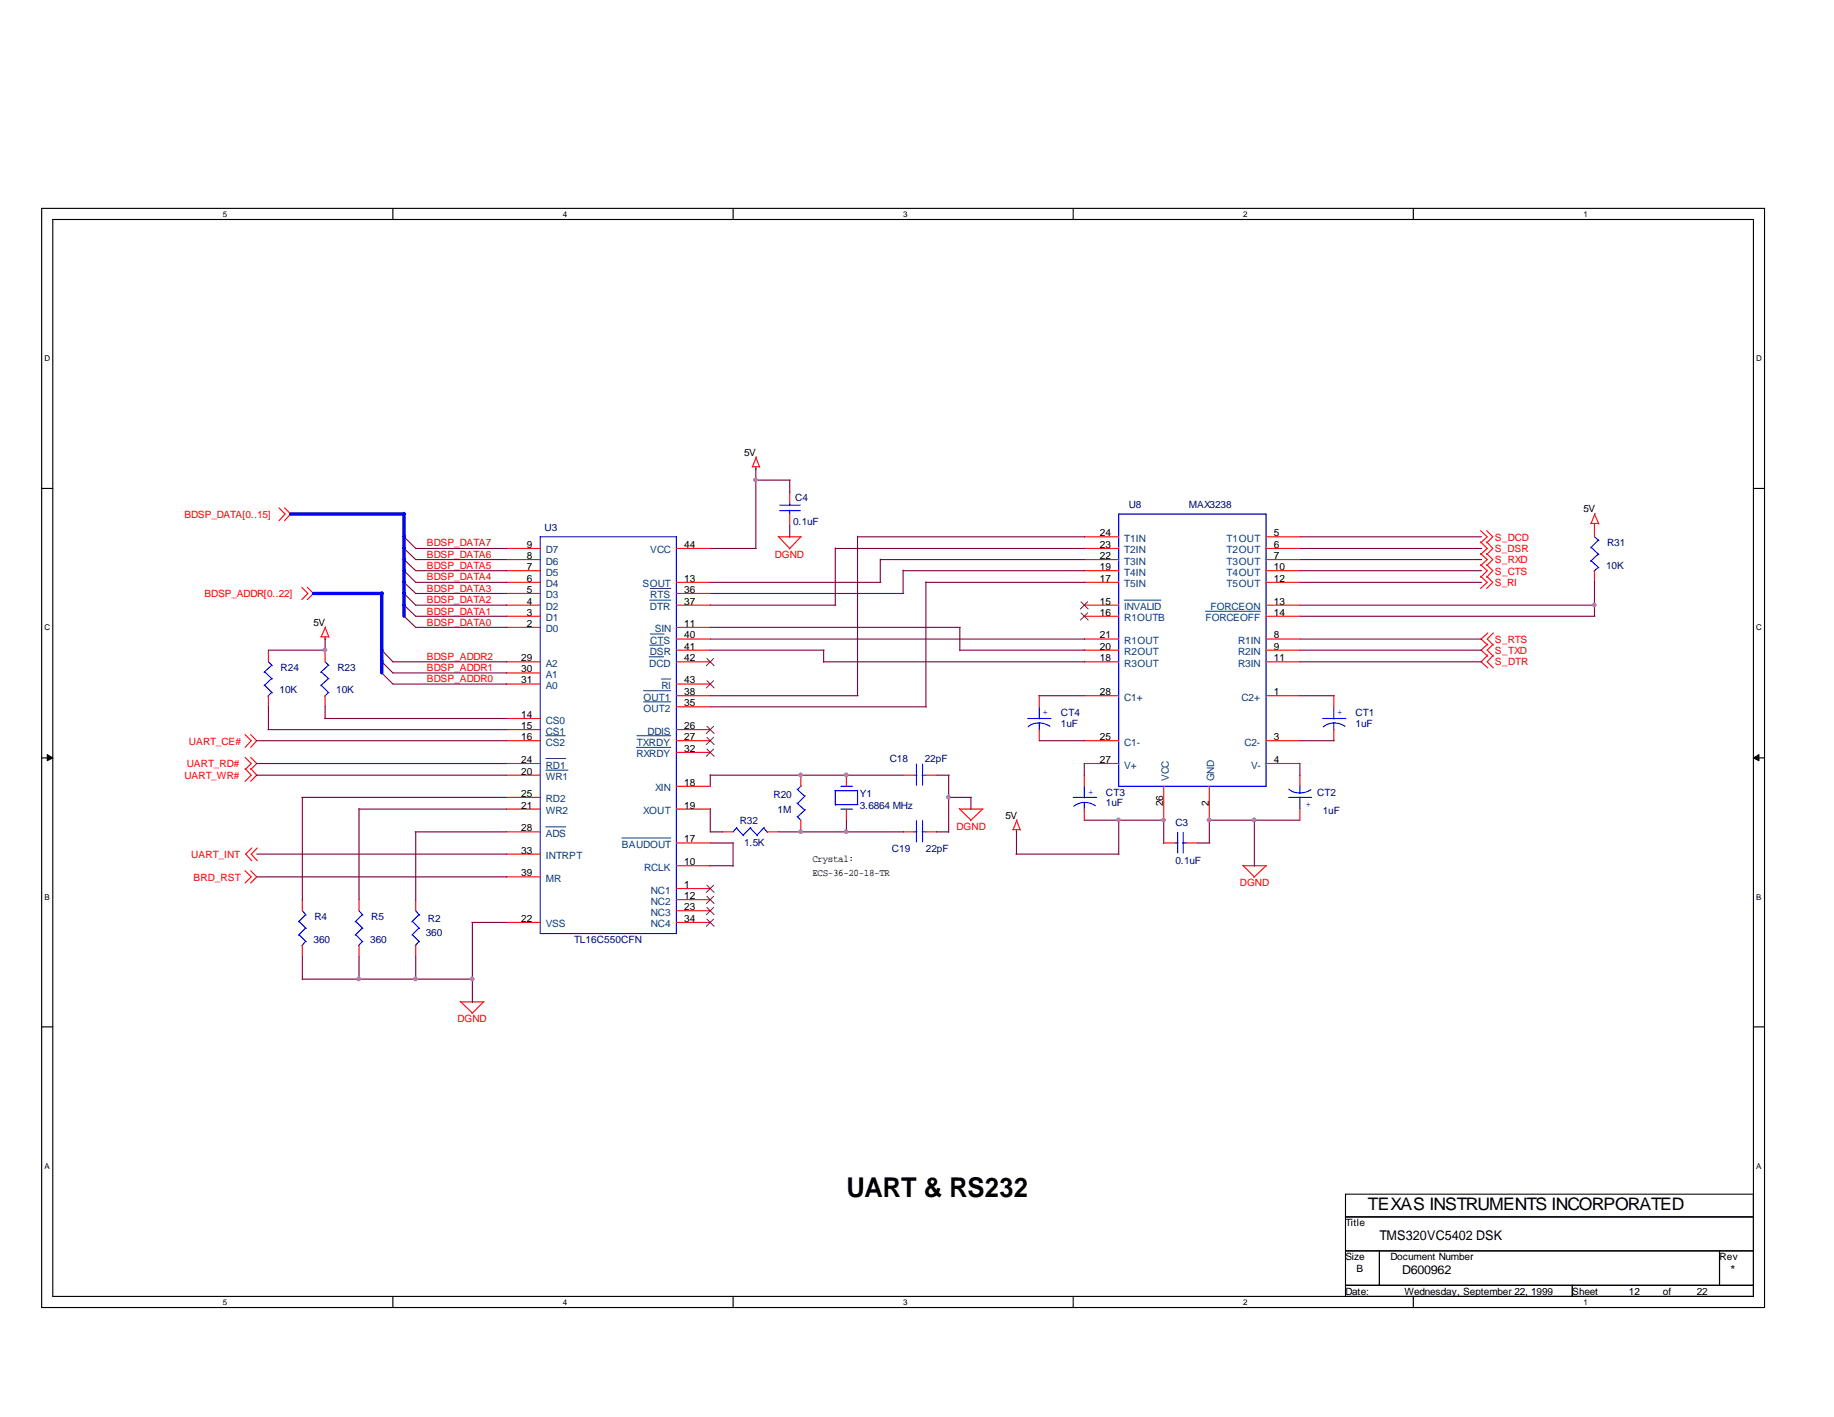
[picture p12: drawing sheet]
<svg xmlns="http://www.w3.org/2000/svg" width="279mm" height="216mm" viewBox="0 0 279 216" stroke-linecap="round" stroke-linejoin="round" font-family="sans-serif">
<g fill="none" stroke="#000" stroke-width=".17">
<path d="M6.3 31.8h262.5v167.4h-262.5zM8 33.4h259.1v164.1h-259.1zM59.9 31.8v1.6M111.7 31.8v1.6M163.5 31.8v1.6M215.3 31.8v1.6M6.3 74.4h1.7M267.1 74.4h1.7M6.3 115.5h1.7M267.1 115.5h1.7M6.3 156.5h1.7M267.1 156.5h1.7"/>
<path d="M59.9 197.5v1.7M111.7 197.5v1.7M163.5 197.5v1.7M205 185.4h62.1M205 190.6h62.1M205 195.8h62.1M210.1 190.6v5.2M215.3 197.5v1.7M239.5 195.8v1.7M262 190.6v5.2M267.1 181.9h-62.1v15.6"/>
</g>
<g fill="#000" stroke="#000" stroke-width=".15">
<path d="M7.2 115l.8 .5-.8 .4z" fill-rule="evenodd"/>
<path d="M267.1 115.5l.9-.5v.9z" fill-rule="evenodd"/>
</g>
<g fill="none" stroke="#f00" stroke-width=".17">
<path d="M42.5 77.4l.9 .9-.9 1M43.3 77.4l1 .9-1 1M114.6 71.1h1.1M115.1 71.1v.4M115.1 69.7l.6 1.5M115.2 69.6l-.6 1.5M120.3 74.9v1.7M120.3 78.3v1.8M242.3 79.8h1.2M242.9 79.8v2M242.9 78.3l.7 1.5M243 78.2l-.6 1.6"/>
<path d="M40.9 99.1v1.7M46 89.5l.9 .9-.9 1M46.8 89.5l1 .9-1 1M48.9 97h1.1M49.5 97v.5M49.5 99.1v1.7M49.5 95.6l.6 1.5M49.6 95.5l-.7 1.5M77.1 83.6h5.2M77.1 85.3h5.2M77.1 87h5.2M77.1 88.7h5.2"/>
<path d="M77.1 92.2h5.2M77.1 93.9h5.2M77.1 95.6h5.2M77.1 90.4h5.2M103 83.6h5.2M103 88.7h5.2M103 97.4h5.2M103 99.1h5.2M103 92.2h5.2M103 95.6h5.2M103 90.4h5.2M118.5 81.7l1.8 1.9"/>
<path d="M118.6 81.8h3.5M122 81.8l-1.8 1.9M165.2 81.8h5.2M165.2 83.6h5.2M165.2 85.3h5.2M165.2 87h5.2M165.2 88.7h5.2M165.2 97.4h5.2M165.2 99.1h5.2M165.2 92.2h5.2M165.2 93.9h5.2M192.9 81.8h5.1"/>
<path d="M192.9 83.6h5.1M192.9 85.3h5.1M192.9 87h5.1M192.9 88.7h5.1M192.9 97.4h5.1M192.9 99.1h5.1M192.9 92.2h5.1M192.9 93.9h5.1M225.6 80.9l1 .9-1 .9M225.6 82.5l1 1.1-1 .9M225.6 84.3l1 1-1 .9M225.6 86l1 1-1 1"/>
<path d="M225.6 87.8l1 .9-1 1M226.5 80.9l.9 .9-.9 .9M226.5 82.5l.9 1.1-.9 .9M226.5 84.3l.9 1-.9 .9M226.5 86l.9 1-.9 1M226.5 87.8l.9 .9-.9 1M226.7 96.4l-1.1 1 1.1 .9M226.7 98.1l-1.1 1 1.1 .9M226.7 99.8l-1.1 1 1.1 1M227.5 96.4l-.9 1 .9 .9M227.5 98.1l-.9 1 .9 .9M227.5 99.8l-.9 1 .9 1"/>
<path d="M242.9 87v1.7M37.3 115.4l1 .9-1 1M37.3 117.1l1 1-1 .9M37.3 111.9l1 1-1 1M38.2 115.4l.9 .9-.9 1M38.2 117.1l.9 1-.9 .9M38.2 111.9l.9 1-.9 1M40.9 106v1.7M49.5 106v1.7M77.1 100.8h5.2M77.1 112.9h5.2M77.1 116.3h5.2"/>
<path d="M77.1 104.2h5.2M77.1 102.5h5.2M77.1 109.5h5.2M77.1 111.2h5.2M77.1 118.1h5.2M103 100.8h5.2M103 106h5.2M103 112.9h5.2M103 104.2h5.2M103 111.2h5.2M103 107.7h5.2M103 114.6h5.2"/>
<path d="M103 119.8h5.2M122 118.1v1.7M128.9 118.1v1.7M137.6 118.1h1.7M141.1 118.1h1.6M158.3 106v1.7M158.3 111.2v1.7M165.2 100.8h5.2M165.2 106h5.2M165.2 112.9h5.2M165.2 116.3h5.2M165.2 118.1v1.7"/>
<path d="M177.3 119.8v5.2M184.2 119.8v5.2M192.9 100.8h5.1M192.9 106h5.1M192.9 112.9h5.1M192.9 116.3h5.1M198 118.1v1.7M203.2 106v1.7M203.2 111.2v1.7M37.3 132.7l1 .9-1 .9M38.2 132.7l.9 .9-.9 .9M38.4 129.2l-1 .9 1 1"/>
<path d="M39.2 129.2l-.9 .9 .9 1M46.1 137.1v1.7M54.7 137.1v1.7M63.3 137.1v1.7M77.1 123.3h5.2M77.1 126.7h5.2M77.1 121.5h5.2M77.1 130.1h5.2M77.1 133.6h5.2M103 123.3h5.2M103 131.9h5.2M103 128.4h5.2"/>
<path d="M103 135.4h5.2M103 137.1h5.2M103 138.8h5.2M110 126.7h1.7M116.8 126.7h1.8M122 125v1.7M128.9 123.3v1.7M137.6 126.7h1.7M141.1 126.7h1.6M146.1 123.2l1.8 1.8M146.2 123.3h3.6M149.7 123.3l-1.9 1.8"/>
<path d="M154.3 126.4h1.1M154.9 126.4v.4M154.9 125l.5 1.5M154.9 124.9l-.6 1.5M165.2 123.3v1.7M177.3 128.4h1.8M180.8 128.4h1.7M189.3 131.8l1.8 1.8M189.4 131.9h3.6M192.9 131.9l-1.9 1.8M198 123.3v1.7M46.1 144v1.7"/>
<path d="M54.7 144v1.7M63.3 144v1.7M70.1 152.6l1.9 1.7M70.2 152.7h3.5M73.7 152.7l-1.8 1.7M77.1 140.5h5.2M103 140.5h5.2"/>
</g>
<g fill="none" stroke="#00f" stroke-width=".17">
<path d="M118.8 77.8h3.1M118.8 77h3.1M120.3 76.6v.4M120.3 77.7v.6M170.4 78.3h22.5v41.5h-22.5zM82.3 81.8h20.7v60.4h-20.7zM242.4 83.4l1.2 1.1M242.4 85.4l1.2 1.1M242.9 81.8l.7 .6M243.5 82.3l-1.2 1.2M243.5 84.4l-1.2 1.1M243.5 86.4l-.7 .6"/>
<path d="M40.3 102.4l1.2 1.1M40.3 104.4l1.2 1.2M40.9 100.8l.6 .6M41.4 101.3l-1.2 1.1M41.4 103.4l-1.2 1.1M41.4 105.5l-.6 .6M48.9 102.4l1.2 1.1M48.9 104.4l1.2 1.2M49.5 100.8l.6 .6M50 101.3l-1.1 1.1M50 103.4l-1.1 1.1M50 105.5l-.6 .6"/>
<path d="M122.1 119.7l-.6 .6M128.1 119.8h1.8M139.3 118.1h.4M139.6 116.4v3.2M140.5 118.1h.6M140.5 116.4v3.2M156.5 109.5h3.6M158.3 110.2a2.99 2.99 0 0 1 1.6 .5M158.3 110.2h-.4a2.11 2.11 0 0 0-1.3 .5M158.3 107.7v1.9M158.3 110.2v1.1M165.2 119.8v1.8"/>
<path d="M198 119.7v1.1M201.5 109.5h3.6M203.2 110.2h.1a2.99 2.99 0 0 1 1.6 .5M203.2 110.2l-.7 .1-.9 .4M203.2 107.7v1.9M203.2 110.2v1.1M46.1 138.8l.6 .6M46.6 139.4l-1.1 1.1M54.7 138.8l.6 .6M55.2 139.4l-1.1 1.1M63.3 138.8l.6 .6M63.8 139.4l-1.1 1.1"/>
<path d="M112.2 126.2l1.1 1.1M112.3 126.1l-.6 .6M114.3 126.2l1.1 1.1M114.4 126.1l-1.2 1.2M116.3 126.2l.6 .6M116.4 126.1l-1.1 1.2M121.4 124.4l.6 .6M121.4 122.3l1.2 1.1M121.4 120.2l1.2 1.1M122.7 121.2l-1.2 1.2M122.7 123.4l-1.2 1.1M127.2 120.5h3.4"/>
<path d="M127.3 122.6h3.4M127.3 120.5v2.2M128.1 123.3h1.8M130.6 120.4v2.2M139.3 126.7h.4M139.6 125.1v3.2M140.5 126.7h.6M140.5 125.1v3.2M163.5 121.5h3.5M165.2 122.3h.1a2.99 2.99 0 0 1 1.6 .5M165.2 122.3l-.7 .1-.9 .5M165.2 122.3v1.1"/>
<path d="M179.1 128.4h.4M179.4 126.8v3.2M180.2 128.4h.6M180.3 126.8v3.2M196.3 120.2a2.24 2.24 0 0 0 1.7 .6M196.3 121.5h3.5M198 121.4v1.9M199.7 120.3l-.6 .3-1.1 .2M45.6 140.4l1.1 1.1M45.6 142.4l1.1 1.1M46.6 141.4l-1.1 1.1M46.6 143.4l-.6 .7"/>
<path d="M54.2 140.4l1.1 1.1M54.2 142.4l1.1 1.1M55.2 141.4l-1.1 1.1M55.2 143.4l-.6 .7M62.8 140.4l1.1 1.1M62.8 142.4l1.1 1.1M63.8 141.4l-1.1 1.1M63.8 143.4l-.6 .7"/>
</g>
<g fill="none" stroke="#004080" stroke-width=".15">
<path d="M99 91.4h3.2M99 98.3h2.1M99.1 89.7h3.1M99.1 96.6h2.1M171.3 91.4h5.6M183.6 93.1h8.4M83.1 112.1h3M83.1 115.6h3.1M83.1 117.3h3.4M96.9 113.9h5.3M97 112.1h5.2M98 105.2h4.2"/>
<path d="M98 106.9h4.2M98.9 100.1h2.2M100.8 103.5h1.4M83.1 126h3.1M94.7 127.7h7.5"/>
</g>
<g fill="none" stroke="#804000" stroke-width=".15">
<path d="M164.7 91.7l1.1 1.1M164.7 93.4l1.1 1.1M165.7 91.7l-1.1 1.1M165.7 93.4l-1.1 1.1M107.7 100.3l1.1 1.1M107.7 103.7l1.1 1.1M107.7 110.7l1.1 1.1M107.7 112.4l1.1 1.1M107.7 114.1l1.1 1.1M108.7 100.3l-1.1 1.1M108.7 103.7l-1.1 1.1M108.7 110.7l-1.1 1.1"/>
<path d="M108.7 112.4l-1.1 1.1M108.7 114.1l-1.1 1.1M107.7 134.9l1.1 1.1M107.7 136.6l1.1 1.1M107.7 138.3l1.1 1.1M108.7 134.9l-1.1 1.1M108.7 136.6l-1.1 1.1M108.7 138.3l-1.1 1.1M107.7 140l1.1 1.1M108.7 140l-1.1 1.1"/>
</g>
<g fill="none" stroke="#800040" stroke-width=".17">
<path d="M115.1 73.2h5.3M115.1 71.4v12.2M120.3 73.2v1.8M40.9 99.1h8.7M49.5 97.3v1.8M58.1 99l1.8 1.8h17.3M61.5 81.7l1.8 1.9h13.9M61.5 86.9l1.8 1.8h13.9M61.5 85.2l1.8 1.8h13.9M61.5 92.1l1.8 1.8h13.9M61.5 88.6l1.8 1.8h13.9M61.5 83.5l1.8 1.8h13.9"/>
<path d="M61.5 90.3l1.8 1.9h13.9M61.5 93.8l1.8 1.8h13.9M108.2 83.6h7M108.2 90.4h29.5M108.2 95.6h38.1M108.2 88.7h26M108.2 92.2h19.1M108.2 97.4h57.1M108.2 99.1h17.4M120.3 80.1v1.8M125.5 99.1v1.8M127.3 83.6h38"/>
<path d="M127.3 83.5v8.7M130.6 81.8h34.7M130.6 81.7v24.3M134.1 85.3h31.2M134.1 85.2v3.5M137.6 87h27.7M137.6 86.9v3.5M141.1 88.7h24.2M141.1 88.6v19.1M146.2 99.1h19.1M146.2 95.6v3.5M198 83.6h27.7"/>
<path d="M198 87h27.7M198 85.3h27.7M198 88.7h27.7M198 93.9h45M198 92.2h45M198 81.8h27.7M198 97.4h27.7M198 99.1h27.7M242.9 88.6v5.3M39 112.9h38.1M39 118.1h38.1M39.1 116.3h38.1"/>
<path d="M40.8 111.2h36.3M40.9 107.6v3.6M49.4 109.5h27.7M49.5 107.6v1.9M58.1 100.8l1.8 1.7h17.3M58.1 102.4l1.8 1.8h17.3M108.2 118.1h29.4M108.2 106h22.5M108.2 107.7h32.9M108.2 118v1.8M125.5 100.8h39.8M142.7 118.1h1.9"/>
<path d="M144.5 118.1v8.7M158.2 106h7M158.3 112.9h7M165.2 116.3v1.9M198 112.9h5.3M198 100.8h27.7M198 106h5.3M198 116.3v1.9M39.1 130.1h38.1M39.1 133.6h38.1M46 121.5h31.1M46.1 121.5v15.7"/>
<path d="M54.7 123.2v13.9M54.7 123.3h22.5M63.2 126.7h13.9M63.3 126.7v10.5M108.1 131.9h3.6M108.2 128.4h3.6M108.2 123.2v3.5h1.9M111.7 128.4v3.6M118.6 126.7h19.1M128.9 125v1.8M142.7 126.7h1.8M144.5 121.5h3.5"/>
<path d="M147.9 121.5v1.9M154.8 130.1h15.6M154.9 126.7v3.4M165.2 125h12.2M170.4 125v5.2M177.3 125v3.5M182.5 128.4h1.8M184.1 125h13.9M184.2 124.9v3.5M191.1 125v7M46.1 145.7v3.6M46.1 149.2h26"/>
<path d="M54.7 145.7v3.6M63.3 145.7v3.6M71.9 140.5h5.2M72 140.5v12.2"/>
</g>
<path d="M44.3 78.3h17.3M61.6 78.2v15.7M47.8 90.4h10.5M58.2 90.3v12.2" fill="none" stroke="#00f" stroke-width=".51"/>
<g fill="#f0f" stroke="#f0f" stroke-width=".17">
<circle cx="63.3" cy="149.1" r=".29"/>
<circle cx="71.9" cy="149.1" r=".29"/>
<circle cx="54.7" cy="149.1" r=".29"/>
<circle cx="184.2" cy="124.9" r=".29"/>
<circle cx="191.1" cy="124.9" r=".29"/>
<circle cx="49.5" cy="99" r=".29"/>
<circle cx="177.3" cy="124.9" r=".29"/>
<circle cx="115.1" cy="73.1" r=".29"/>
<circle cx="170.4" cy="124.9" r=".29"/>
<circle cx="122" cy="126.7" r=".29"/>
<circle cx="122" cy="118.1" r=".29"/>
<circle cx="128.9" cy="118.1" r=".29"/>
<circle cx="128.9" cy="126.7" r=".29"/>
<circle cx="144.5" cy="121.4" r=".29"/>
<circle cx="242.9" cy="92.2" r=".29"/>
</g>
<text font-size="4.1" x="128.9" y="182.4">UART &amp; RS232</text>
<text font-size="2.6" x="208.4" y="184.3">TEXAS INSTRUMENTS INCORPORATED</text>
<text font-size="2" x="210.1" y="189">TMS320VC5402 DSK</text>
<g font-size="1.9">
<text x="213.6" y="194.1">D600962</text>
<text x="263.7" y="194.1">*</text>
</g>
<g font-size="1.5">
<text x="113.4" y="69.4">5V</text>
<text x="80.3" y="83.5">9</text>
<text x="104.2" y="83.5">44</text>
<text x="167.6" y="81.7">24</text>
<text x="167.6" y="83.5">23</text>
<text x="194.1" y="81.7">5</text>
<text x="194.1" y="83.5">6</text>
<text x="241.2" y="78.1">5V</text>
<text x="80.3" y="88.6">6</text>
<text x="80.3" y="86.9">7</text>
<text x="80.3" y="85.2">8</text>
<text x="104.2" y="88.6">13</text>
<text x="167.6" y="85.2">22</text>
<text x="167.6" y="86.9">19</text>
<text x="167.6" y="88.6">17</text>
<text x="194.1" y="85.2">7</text>
<text x="194.1" y="86.9">10</text>
<text x="194.1" y="88.6">12</text>
<text x="47.8" y="95.3">5V</text>
<text x="80.3" y="95.5">2</text>
<text x="80.3" y="93.8">3</text>
<text x="80.3" y="92.1">4</text>
<text x="80.3" y="90.3">5</text>
<text x="104.2" y="90.3">36</text>
<text x="104.2" y="92.1">37</text>
<text x="104.2" y="95.5">11</text>
<text x="167.6" y="92.1">15</text>
<text x="167.6" y="93.8">16</text>
<text x="194.1" y="92.1">13</text>
<text x="194.1" y="93.8">14</text>
<text x="79.4" y="100.8">29</text>
<text x="104.2" y="97.3">40</text>
<text x="104.2" y="99">41</text>
<text x="104.2" y="100.8">42</text>
<text x="167.6" y="97.3">21</text>
<text x="167.6" y="99">20</text>
<text x="167.6" y="100.8">18</text>
<text x="194.1" y="97.3">8</text>
<text x="194.1" y="99">9</text>
<text x="194.1" y="100.8">11</text>
<text x="79.4" y="104.1">31</text>
<text x="79.4" y="102.4">30</text>
<text x="104.2" y="104.1">43</text>
<text x="104.2" y="105.9">38</text>
<text x="104.2" y="107.6">35</text>
<text x="167.6" y="105.9">28</text>
<text x="194.1" y="105.9">1</text>
<text x="79.4" y="109.4">14</text>
<text x="79.4" y="111.1">15</text>
<text x="79.4" y="112.8">16</text>
<text x="104.2" y="111.1">26</text>
<text x="104.2" y="112.8">27</text>
<text x="167.6" y="112.8">25</text>
<text x="194.1" y="112.8">3</text>
<text x="79.4" y="116.2">24</text>
<text x="79.4" y="118">20</text>
<text x="104.2" y="114.6">32</text>
<text x="104.2" y="119.7">18</text>
<text x="167.6" y="116.2">27</text>
<text x="194.1" y="116.2">4</text>
<text x="79.4" y="121.4">25</text>
<text x="79.4" y="123.2">21</text>
<text x="104.2" y="123.2">19</text>
<text x="153.2" y="124.7">5V</text>
<text x="177.2" y="122.9" transform="rotate(-90 177.2 122.9)">26</text>
<text x="184.1" y="122.9" transform="rotate(-90 184.1 122.9)">2</text>
<text x="79.4" y="126.7">28</text>
<text x="79.4" y="130">33</text>
<text x="104.2" y="128.4">17</text>
<text x="104.2" y="131.8">10</text>
<text x="123.8" y="131.4">Crystal:</text>
<text x="79.4" y="133.5">39</text>
<text x="104.2" y="135.3">1</text>
<text x="104.2" y="137">12</text>
<text x="123.8" y="133.5">ECS-36-20-18-TR</text>
<text x="79.4" y="140.5">22</text>
<text x="104.2" y="138.7">23</text>
<text x="104.2" y="140.5">34</text>
<text x="205" y="186.9">Title</text>
<text x="205" y="197.3">Date:</text>
<text x="205" y="192">Size</text>
<text x="206.7" y="193.8">B</text>
<text x="211.8" y="192">Document Number</text>
<text x="214" y="197.3">Wednesday, September 22, 1999</text>
<text x="239.5" y="197.3">Sheet</text>
<text x="248.2" y="197.3">12</text>
<text x="253.3" y="197.3">of</text>
<text x="258.5" y="197.3">22</text>
<text x="262" y="192">Rev</text>
</g>
<g font-size="1.5" fill="#000080">
<text x="121.2" y="76.4">C4</text>
<text x="172" y="77.4">U8</text>
<text x="181.1" y="77.4">MAX3238</text>
<text x="83" y="80.9">U3</text>
<text x="120.8" y="79.9">0.1uF</text>
<text x="244.9" y="83.2">R31</text>
<text x="244.7" y="86.7">10K</text>
<text x="42.6" y="105.7">10K</text>
<text x="42.8" y="102.3">R24</text>
<text x="51.2" y="105.7">10K</text>
<text x="51.4" y="102.3">R23</text>
<text x="161.6" y="109.1">CT4</text>
<text x="161.6" y="110.7">1uF</text>
<text x="206.5" y="109.1">CT1</text>
<text x="206.5" y="110.7">1uF</text>
<text x="135.6" y="116.1">C18</text>
<text x="140.9" y="116.1">22pF</text>
<text x="112.7" y="125.6">R32</text>
<text x="117.9" y="121.6">R20</text>
<text x="118.4" y="123.9">1M</text>
<text x="131" y="121.4">Y1</text>
<text x="131" y="123.3">3.6864 MHz</text>
<text x="168.5" y="121.2">CT3</text>
<text x="168.5" y="122.8">1uF</text>
<text x="179.1" y="125.9">C3</text>
<text x="200.7" y="121.2">CT2</text>
<text x="201.5" y="124">1uF</text>
<text x="113.4" y="128.9">1.5K</text>
<text x="135.9" y="129.9">C19</text>
<text x="141.1" y="129.9">22pF</text>
<text x="179.1" y="131.6">0.1uF</text>
<text x="47.8" y="143.7">360</text>
<text x="47.9" y="140.2">R4</text>
<text x="56.4" y="143.7">360</text>
<text x="56.6" y="140.2">R5</text>
<text x="64.9" y="142.7">360</text>
<text x="65.2" y="140.5">R2</text>
<text x="87.5" y="143.7">TL16C550CFN</text>
</g>
<g font-size="1.5" fill="#f00">
<text x="28.1" y="78.9">BDSP_DATA[0..15]</text>
<text x="65" y="83.2">BDSP_DATA7</text>
<text x="227.8" y="82.4">S_DCD</text>
<text x="65" y="86.7">BDSP_DATA5</text>
<text x="65" y="85">BDSP_DATA6</text>
<text x="65" y="88.4">BDSP_DATA4</text>
<text x="118" y="85">DGND</text>
<text x="227.8" y="84.1">S_DSR</text>
<text x="227.8" y="85.9">S_RXD</text>
<text x="227.8" y="87.5">S_CTS</text>
<text x="227.8" y="89.3">S_RI</text>
<text x="31.2" y="91">BDSP_ADDR[0..22]</text>
<text x="65" y="90.2">BDSP_DATA3</text>
<text x="65" y="95.3">BDSP_DATA0</text>
<text x="65" y="93.6">BDSP_DATA1</text>
<text x="65" y="91.9">BDSP_DATA2</text>
<text x="65" y="100.5">BDSP_ADDR2</text>
<text x="227.8" y="98">S_RTS</text>
<text x="227.8" y="99.7">S_TXD</text>
<text x="227.8" y="101.3">S_DTR</text>
<text x="65" y="104">BDSP_ADDR0</text>
<text x="65" y="102.3">BDSP_ADDR1</text>
<text x="28.8" y="113.5">UART_CE#</text>
<text x="28.1" y="118.6">UART_WR#</text>
<text x="28.4" y="116.9">UART_RD#</text>
<text x="29.1" y="130.7">UART_INT</text>
<text x="145.7" y="126.4">DGND</text>
<text x="29.5" y="134.2">BRD_RST</text>
<text x="188.9" y="135">DGND</text>
<text x="69.7" y="155.8">DGND</text>
</g>
<g font-size="1.5" fill="#004080">
<text x="171.3" y="82.5">T1IN</text>
<text x="186.9" y="82.5">T1OUT</text>
<text x="83.1" y="89.5">D4</text>
<text x="83.1" y="87.7">D5</text>
<text x="83.1" y="86">D6</text>
<text x="83.1" y="84.3">D7</text>
<text x="97.9" y="89.5">SOUT</text>
<text x="99.1" y="84.3">VCC</text>
<text x="171.3" y="84.3">T2IN</text>
<text x="171.3" y="86">T3IN</text>
<text x="171.3" y="87.7">T4IN</text>
<text x="171.3" y="89.5">T5IN</text>
<text x="186.9" y="84.3">T2OUT</text>
<text x="186.9" y="86">T3OUT</text>
<text x="186.9" y="87.7">T4OUT</text>
<text x="186.9" y="89.5">T5OUT</text>
<text x="83.1" y="94.7">D1</text>
<text x="83.1" y="93">D2</text>
<text x="83.1" y="91.2">D3</text>
<text x="99" y="93">DTR</text>
<text x="99.1" y="91.2">RTS</text>
<text x="171.3" y="93">INVALID</text>
<text x="171.3" y="94.7">R1OUTB</text>
<text x="183.6" y="94.7">FORCEOFF</text>
<text x="184.4" y="93">FORCEON</text>
<text x="83.1" y="96.4">D0</text>
<text x="83.1" y="101.6">A2</text>
<text x="98.9" y="101.6">DCD</text>
<text x="99" y="99.8">DSR</text>
<text x="99.1" y="98.1">CTS</text>
<text x="99.7" y="96.4">SIN</text>
<text x="171.3" y="98.1">R1OUT</text>
<text x="171.3" y="99.8">R2OUT</text>
<text x="171.3" y="101.6">R3OUT</text>
<text x="188.6" y="98.1">R1IN</text>
<text x="188.6" y="99.8">R2IN</text>
<text x="188.6" y="101.6">R3IN</text>
<text x="83.1" y="105">A0</text>
<text x="83.1" y="103.3">A1</text>
<text x="98" y="106.8">OUT1</text>
<text x="100.8" y="105">RI</text>
<text x="171.3" y="106.8">C1+</text>
<text x="189.1" y="106.8">C2+</text>
<text x="83.1" y="110.2">CS0</text>
<text x="83.1" y="111.9">CS1</text>
<text x="83.1" y="113.6">CS2</text>
<text x="97" y="113.6">TXRDY</text>
<text x="98" y="108.5">OUT2</text>
<text x="98.6" y="111.9">DDIS</text>
<text x="171.3" y="113.6">C1-</text>
<text x="189.6" y="113.6">C2-</text>
<text x="83.1" y="117.1">RD1</text>
<text x="83.1" y="118.9">WR1</text>
<text x="96.9" y="115.4">RXRDY</text>
<text x="171.3" y="117.1">V+</text>
<text x="178.1" y="119" transform="rotate(-90 178.1 119)">VCC</text>
<text x="185" y="119" transform="rotate(-90 185 119)">GND</text>
<text x="190.6" y="117.1">V-</text>
<text x="83.1" y="122.3">RD2</text>
<text x="83.1" y="124">WR2</text>
<text x="98" y="124">XOUT</text>
<text x="99.8" y="120.6">XIN</text>
<text x="83.1" y="127.5">ADS</text>
<text x="83.1" y="130.9">INTRPT</text>
<text x="94.7" y="129.2">BAUDOUT</text>
<text x="83.1" y="134.4">MR</text>
<text x="98.1" y="132.7">RCLK</text>
<text x="99.1" y="136.1">NC1</text>
<text x="99.1" y="137.8">NC2</text>
<text x="83.1" y="141.3">VSS</text>
<text x="99.1" y="139.5">NC3</text>
<text x="99.1" y="141.3">NC4</text>
</g>
<g font-size="1.5" fill="#00f">
<text x="158.8" y="109">+</text>
<text x="203.7" y="109">+</text>
<text x="165.8" y="121.1">+</text>
<text x="199.7" y="122.2" transform="rotate(-180 199.7 122.2)">+</text>
</g>
<g font-size="1.2">
<text x="34" y="33">5</text>
<text x="85.8" y="33">4</text>
<text x="137.6" y="33">3</text>
<text x="189.4" y="33">2</text>
<text x="241.2" y="33">1</text>
<text x="6.8" y="55">D</text>
<text x="267.5" y="55">D</text>
<text x="6.8" y="96">C</text>
<text x="267.5" y="96">C</text>
<text x="6.8" y="137.1">B</text>
<text x="267.5" y="137.1">B</text>
<text x="6.8" y="178.1">A</text>
<text x="267.5" y="178.1">A</text>
<text x="34" y="198.8">5</text>
<text x="85.8" y="198.8">4</text>
<text x="137.6" y="198.8">3</text>
<text x="189.4" y="198.8">2</text>
<text x="241.2" y="198.8">1</text>
</g>
</svg>
